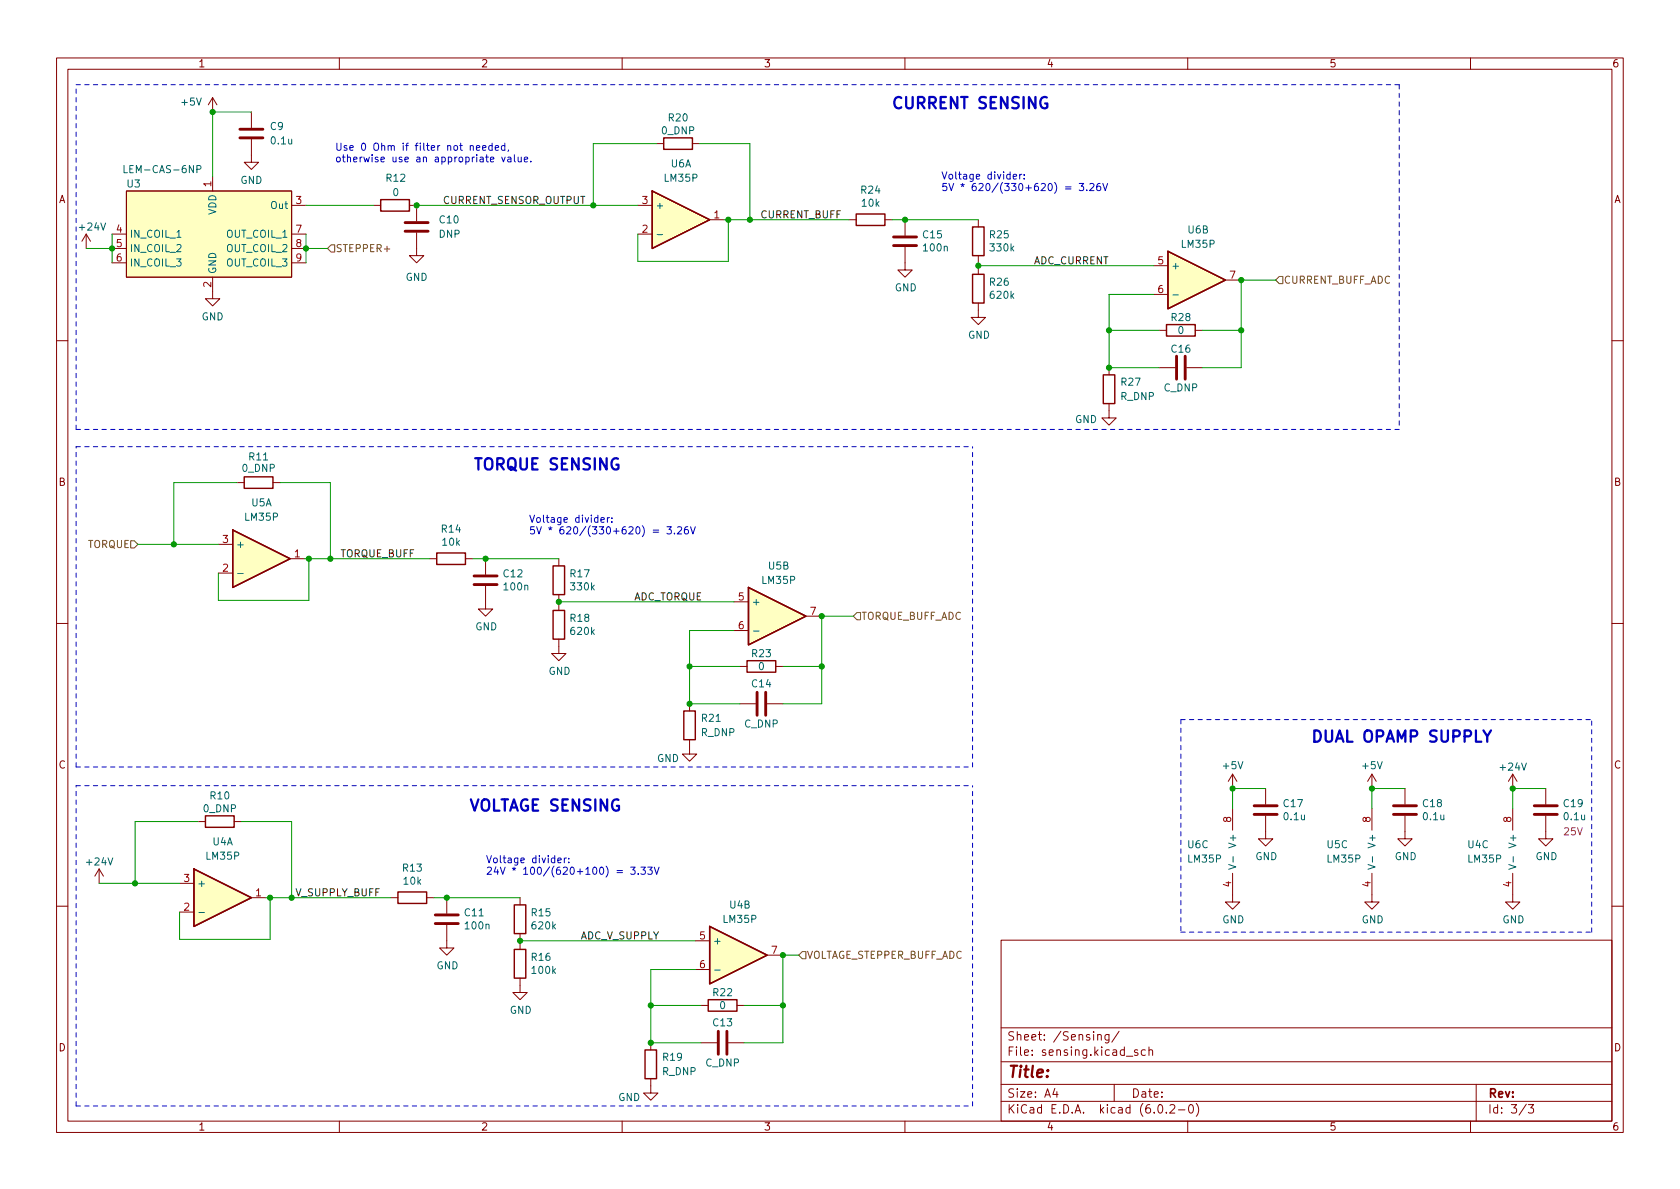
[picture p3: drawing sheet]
<svg xmlns="http://www.w3.org/2000/svg" width="297mm" height="210mm" viewBox="0 0 297 210" stroke-linecap="round" stroke-linejoin="round" font-family="sans-serif">
<g fill="none" stroke="#840000" stroke-width=".18">
<path d="M10 10.2h277v190.1h-277zM12 12.2h273v186.1h-273zM37.6 17.3v2.5M37.6 17.3l-.8 1.2M37.6 17.3l.8 1.2M44.4 19.8v2.8M60 10.2v2M110 10.2v2M160 10.2v2M210 10.2v2M260 10.2v2M22.4 33.8h29.2v15.2h-29.2z"/>
<path d="M37.6 31.2v2.6M44.4 24.6v4.1h1.3l-1.3 1.3-1.2-1.3h1.2M51.6 36.3h2.5M66 36.3h1.3M72.4 36.3h1.3v2.8M112.8 36.3h2.5M116.1 25.4h1.2M122.4 25.4h1.3M125.5 38.9h2.5M150.1 38.9h1.3M156.5 38.9h1.2M160 38.9v2.8"/>
<path d="M173 38.9v1.2M15.2 41.4l-.7 1.3M15.2 41.4v2.5M15.2 41.4l.8 1.3M19.8 41.4h2.6M19.8 43.9h2.6M19.8 46.5h2.6M37.6 49v3.8h1.3l-1.3 1.3-1.3-1.3h1.3M51.6 41.4h2.5M51.6 43.9h2.5M51.6 46.5h2.5M73.7 41.1v4.1h1.2l-1.2 1.3-1.3-1.3h1.3"/>
<path d="M112.8 41.4h2.5M160 43.7v4h1.3l-1.3 1.3-1.3-1.3h1.3M173 53.6v2.5h1.2l-1.2 1.3-1.3-1.3h1.3M173 45.2v1.3M173 47.2v1.3M204 47h2.5M204 52.1h2.5M205 58.4h1.2M211.3 58.4h1.3M216.7 49.5h2.5M10 60.2h2M196.1 71.4v2.5h1.3l-1.3 1.3-1.3-1.3h1.3"/>
<path d="M196.1 65v1.3M205 65h2.8M209.8 65h2.8M285 60.2h2M38.6 96.3h2.5M41.9 85.3h1.3M48.3 85.3h1.2M51.3 98.8h2.5M75.9 98.8h1.3M82.3 98.8h1.3M85.9 98.8v2.8M98.8 98.8v1.3"/>
<path d="M10 110.2h2M38.6 101.3h2.5M85.9 103.6v4.1h1.2l-1.2 1.3-1.3-1.3h1.3M98.8 113v2.6h1.3l-1.3 1.2-1.3-1.2h1.3M98.8 105.2v1.2M98.8 106.7v1.2M129.8 106.4h2.5M129.8 111.5h2.5M130.8 117.9h1.3M137.2 117.9h1.2M142.5 109h2.5M285 110.2h2"/>
<path d="M121.9 130.8v2.5h1.3l-1.3 1.3-1.3-1.3h1.3M121.9 124.5v1.2M130.8 124.5h2.8M135.6 124.5h2.8M217.9 136.9v2.5M217.9 136.9l-.7 1.3M217.9 136.9l.8 1.3M223.8 139.4v2.8M242.6 136.9v2.5M242.6 136.9l-.8 1.3M242.6 136.9l.7 1.3M248.4 139.4v2.8"/>
<path d="M267.5 136.9v2.5M267.5 136.9l-.8 1.3M267.5 136.9l.7 1.3M273.3 139.4v2.8M17.5 153.7l-.7 1.2M17.5 153.7v2.5M17.5 153.7l.8 1.2M31.7 156.2h2.6M35.1 145.3h1.2M41.4 145.3h1.3M44.4 158.7h2.6M69.1 158.7h1.3"/>
<path d="M75.4 158.7h1.3M79 158.7v2.8M91.9 158.7v1.3M217.9 154.4v5.1h1.3l-1.3 1.3-1.2-1.3h1.2M217.9 143v3.8M223.8 144.3v4h1.2l-1.2 1.3-1.3-1.3h1.3M242.6 154.4v5.1h1.2l-1.2 1.3-1.3-1.3h1.3M242.6 143v3.8M248.4 144.3v4h1.3l-1.3 1.3-1.3-1.3h1.3M267.5 154.4v5.1h1.2l-1.2 1.3-1.3-1.3h1.3M267.5 143v3.8M273.3 144.3v4h1.3l-1.3 1.3-1.3-1.3h1.3"/>
<path d="M10 160.2h2M31.7 161.3h2.6M79 163.6v4h1.3l-1.3 1.3-1.3-1.3h1.3M91.9 173v2.5h1.3l-1.3 1.3-1.2-1.3h1.2M91.9 165.1v1.3M91.9 166.6v1.3M122.9 166.4h2.6M122.9 171.4h2.6M124 177.8h1.2M130.3 177.8h1.3M135.6 168.9h2.6M177 166.3h108v32h-108z"/>
<path d="M285 160.2h2M60 198.3v2M110 198.3v2M115.1 190.7v2.6h1.2l-1.2 1.3-1.3-1.3h1.3M115.1 184.4v1.3M124 184.4h2.7M128.8 184.4h2.8M160 198.3v2M177 194.8h108M177 191.8h108M177 187.8h108M177 181.8h108"/>
<path d="M186.5 192.5l-.4 1h1M186.9 193v1M194.1 183.1l.2-.2 .3 .1 .1 .9M196.1 182.9v1.2l-.3 .3h-.4M196.1 183l-.5-.1-.2 .3v.4l.1 .3h.6M197 191.8v3M197.9 182.4l-1.3 1.9M199.1 186.8h1.2M201.1 185.7l-.3-.1-.2 .2v.3l.5 .1v.4h-.5M202.5 185.7l-.4-.1-.3 .3v.4l.1 .3h.6M203.1 185.8l.3-.2 .3 .1 .1 .9M203.1 185.1v1.5"/>
<path d="M204.9 195.4l.2-.1a.81 .81 0 0 1 .6 .7 .81 .81 0 0 1-.3 .8h-.2a.81 .81 0 0 1-.6-.6 .81 .81 0 0 1 .3-.8zM206.2 196.7v.1M206.9 195.5l.5-.2 .2 .2 .1 .3-.9 1h.9M208.4 196.3h1.1M210 198.3v2M210.4 195.4l.1-.1a.81 .81 0 0 1 .6 .7 .81 .81 0 0 1-.3 .8h-.2a.81 .81 0 0 1-.5-.6 .81 .81 0 0 1 .3-.8zM211.5 195.1a1.72 1.72 0 0 1 0 2.3M260 198.3v2M261 191.8v6.5M269.9 195.3l-1.3 1.9M270.2 195.3h1l-.6 .6 .5 .1v.7l-.2 .1h-.5l-.2-.1"/>
</g>
<g fill="none" stroke="#840000" stroke-width=".25">
<path d="M67.3 35.3h5.1v2h-5.1zM115.3 33.8l10.2 5.1-10.2 5zM117.3 24.4h5.1v2h-5.1zM151.4 37.8h5.1v2.1h-5.1zM172 48.5h2v5.1h-2zM172 40.1h2v5.1h-2zM206.2 57.4h5.1v2h-5.1zM206.5 44.4l10.2 5.1-10.2 5.1zM195.1 66.3h2v5.1h-2zM41.1 93.7l10.2 5.1-10.2 5.1zM43.2 84.3h5.1v2.1h-5.1zM77.2 97.8h5.1v2h-5.1z"/>
<path d="M97.8 100.1h2v5.1h-2zM97.8 107.9h2v5.1h-2zM132.1 116.8h5.1v2.1h-5.1zM132.3 103.9l10.2 5.1-10.2 5zM120.9 125.7h2v5.1h-2zM34.3 153.7l10.1 5-10.1 5.1zM36.3 144.3h5.1v2h-5.1zM70.4 157.7h5v2.1h-5zM90.9 160h2.1v5.1h-2.1zM90.9 167.9h2.1v5.1h-2.1zM125.2 176.8h5.1v2h-5.1zM125.5 163.8l10.1 5.1-10.1 5.1z"/>
<path d="M114 185.7h2.1v5h-2.1z"/>
</g>
<g fill="#ffffc2" stroke="#ffffc2" stroke-width=".18">
<path d="M132.3 103.9l10.2 5.1-10.2 5z"/>
<path d="M22.4 33.8h29.2v15.2h-29.2z"/>
<path d="M125.5 163.8l10.1 5.1-10.1 5.1z"/>
<path d="M41.1 93.7l10.2 5.1-10.2 5.1z"/>
<path d="M206.5 44.4l10.2 5.1-10.2 5.1z"/>
<path d="M34.3 153.7l10.1 5-10.1 5.1z"/>
<path d="M115.3 33.8l10.2 5.1-10.2 5z"/>
</g>
<g fill="none" stroke="#006464" stroke-width=".18">
<path d="M21.9 29.3v1.2h.6M34.8 29.9h.6l.1-.2v-.3l-.7-.1v1.2M31.3 42h.7M116.2 41.5h1M207.4 52.2h1M42 101.4h1M133.2 111.6h1M217.2 152.9l1.3 .4-1.3 .4M218 151.5v1M241.9 152.9l1.2 .4-1.2 .4M242.7 151.5v1M266.8 152.9l1.2 .4-1.2 .4"/>
<path d="M267.6 151.5v1M35.2 161.4h.9M126.4 171.5h.9"/>
</g>
<g fill="none" stroke="#840000" stroke-width=".51">
<path d="M42.4 24.4h4.1M42.4 22.9h4.1M71.6 39.4h4.1M71.6 40.9h4.1M158 43.4h4.1M158 41.9h4.1M208 63v4.1M209.5 63v4.1M83.8 103.4h4.1M83.8 101.8h4.1M133.9 122.4v4.1M135.4 122.4v4.1"/>
<path d="M221.7 144h4.1M221.7 142.5h4.1M246.4 144h4M246.4 142.5h4M271.3 144h4M271.3 142.5h4M77 163.3h4M77 161.8h4M127 182.4v4M128.5 182.4v4"/>
</g>
<path d="M58.5 43.3h.7v1.3h-.7l-.6-.7zM226.2 48.9h.6v1.3h-.6l-.6-.7zM23.1 95.6h.6l.7 .7-.7 .6h-.6zM151.5 108.3h.6v1.3h-.6l-.6-.6zM141.9 168.3h.6v1.2h-.6l-.7-.6z" fill="none" stroke="#725600" stroke-width=".18"/>
<g fill="none" stroke="#0000c2" stroke-width=".18">
<path d="M83.1 25.9l.2-.2 .3 .1 .1 .8M84.2 26.2l.6-.2v-.2l-.4-.1-.2 .2 .1 .6h.5M85.3 26.2l.6-.2v-.2l-.4-.1-.2 .2 .1 .6h.5M87 25.8l-.3-.1-.3 .3 .1 .5h.5M87 25.3v1.3M87.6 26.2l.6-.2-.1-.2-.4-.1-.1 .2v.6h.5M88.7 27.8l.3 .8 .3-.8M89.3 25.8l-.4-.1-.3 .3 .2 .5h.5M89.3 25.3v1.3M89.8 27.8h.5v.8M89.9 26.5l-.1 .3M90.3 28.1h-.4l-.2 .2 .2 .3h.4"/>
<path d="M90.9 27.4v1l.2 .2M91.6 27.8l.1 .8h.3l.2-.1M92.2 27.8v.8M92.7 28.2l.6-.1-.1-.3h-.3l-.2 .2 .1 .6h.4M93.9 28.5v.1M179.1 31.2l.7-.1-.1-.2-.4-.1-.2 .2 .1 .6h.5M180.3 30.8v.9M180.7 30.8l-.4 .3M181.1 31.5v.2M181.1 30.9v.1M188.4 33h1M188.4 33.4h1"/>
<path d="M190.8 32.4h.8l-.4 .5 .3 .1v.6l-.1 .1-.6-.1M192.1 33.6v.1M192.7 32.6l.5-.2 .2 .4-.8 .9h.8M194.5 32.4l-.4 .1a.86 .86 0 0 0 0 1.2l.5-.1v-.4l-.2-.3h-.3l-.2 .3M195 32.4l.4 1.3 .4-1.3M106.2 91.9l.7-.1-.1-.2-.4-.1-.2 .2 .1 .6h.5M107.4 91.5v.9M107.8 91.5l-.4 .3M108.2 92.2v.2M108.2 91.6v.1M115.5 93.8h1M115.5 94.1h1"/>
<path d="M117.9 93.1h.8l-.4 .5 .3 .2v.5l-.1 .1-.6-.1M119.3 94.3v.1M119.8 93.3l.5-.2 .2 .4-.8 .9h.8M121.6 93.1l-.4 .1a.86 .86 0 0 0 0 1.2l.5-.1v-.4l-.2-.3h-.3l-.2 .3M122.1 93.1l.4 1.3 .4-1.3M98.6 152.1l.6-.1v-.2l-.4-.1-.2 .2 .1 .6h.5M99.8 151.7v.9M100.1 151.7l-.3 .3M100.6 152.4v.2M100.6 151.8v.1M109.1 153.9h1M109.1 154.3h1"/>
<path d="M111.5 153.3h.8l-.4 .5 .3 .1v.6l-.1 .1-.6-.1M112.8 154.5v.1M113.3 153.3h.8l-.4 .5 .3 .1v.6l-.1 .1-.6-.1M114.5 153.3h.8l-.4 .5 .4 .1v.6l-.2 .1-.6-.1M115.7 153.3l.4 1.3 .4-1.3"/>
</g>
<path d="M262.3 129.2l.7 1 .6-1" fill="none" stroke="#0000c2" stroke-width=".4"/>
<g fill="none" stroke="#0000c2" stroke-width=".18" stroke-dasharray=".8 .8">
<path d="M13.5 15h233.9M247.4 15v60.9M13.5 75.9v-60.9M13.5 75.9h233.9M13.5 79h158.5M13.5 135.6v-56.6M13.5 138.9h158.5M13.5 135.6h158.5M172 135.6v-56.6M208.8 127.2h72.6M208.8 127.2v37.6M208.8 164.8h72.6"/>
<path d="M281.4 164.8v-37.6M13.5 195.6v-56.7M13.5 195.6h158.5M172 195.6v-56.7"/>
</g>
<g fill="none" stroke="#009600" stroke-width=".18">
<path d="M44.4 19.8h-6.8v11.4M54.1 36.3h11.9M73.7 36.3h39.1M116.1 25.4h-11.2v10.9M123.7 25.4h8.9v13.5M128 38.9h22.1M128.8 38.9v7.3h-16v-4.8M157.7 38.9h15.3M15.2 43.9h4.6M19.8 41.4v5.1M54.1 43.9h3.8M54.1 41.4v5.1"/>
<path d="M173 46.5v.7M173 47h31M196.1 58.4h8.9M204 52.1h-7.9v12.9h8.9M212.6 58.4h6.9M219.2 49.5h6.4M219.5 49.5v15.5h-6.9M24.4 96.3h14.2M41.9 85.3h-11.2v11M49.5 85.3h8.9v13.5M53.8 98.8h22.1M54.6 98.8v7.4h-16v-4.9"/>
<path d="M83.6 98.8h15.2M121.9 117.9h8.9M129.8 111.5h-7.9v13h8.9M129.8 106.4h-31v.3M138.4 117.9h6.9M145 109h5.9M145.3 109v15.5h-6.9M223.8 139.4h-5.9v3.6M248.4 139.4h-5.8v3.6M273.3 139.4h-5.8v3.6M17.5 156.2h14.2M35.1 145.3h-11.2v10.9"/>
<path d="M42.7 145.3h8.9v13.4M47 158.7h22.1M47.8 158.7v7.4h-16.1v-4.8M76.7 158.7h15.2M115.1 177.8h8.9M122.9 171.4h-7.8v13h8.9M122.9 166.4h-31v.2M131.6 177.8h6.8M138.2 168.9h3M138.4 168.9v15.5h-6.8"/>
</g>
<g fill="#009600" stroke="#009600" stroke-width=".18">
<circle cx="23.9" cy="156.2" r=".46"/>
<circle cx="79" cy="158.7" r=".46"/>
<circle cx="51.6" cy="158.7" r=".46"/>
<circle cx="47.8" cy="158.7" r=".46"/>
<circle cx="73.7" cy="36.3" r=".46"/>
<circle cx="54.1" cy="43.9" r=".46"/>
<circle cx="19.8" cy="43.9" r=".46"/>
<circle cx="37.6" cy="19.8" r=".46"/>
<circle cx="54.6" cy="98.8" r=".46"/>
<circle cx="30.7" cy="96.3" r=".46"/>
<circle cx="85.9" cy="98.8" r=".46"/>
<circle cx="58.4" cy="98.8" r=".46"/>
<circle cx="128.8" cy="38.9" r=".46"/>
<circle cx="132.6" cy="38.9" r=".46"/>
<circle cx="104.9" cy="36.3" r=".46"/>
<circle cx="173" cy="47" r=".46"/>
<circle cx="196.1" cy="58.4" r=".46"/>
<circle cx="219.5" cy="49.5" r=".46"/>
<circle cx="160" cy="38.9" r=".46"/>
<circle cx="196.1" cy="65" r=".46"/>
<circle cx="115.1" cy="177.8" r=".46"/>
<circle cx="91.9" cy="166.4" r=".46"/>
<circle cx="138.4" cy="177.8" r=".46"/>
<circle cx="138.4" cy="168.9" r=".46"/>
<circle cx="115.1" cy="184.4" r=".46"/>
<circle cx="217.9" cy="139.4" r=".46"/>
<circle cx="219.5" cy="58.4" r=".46"/>
<circle cx="242.6" cy="139.4" r=".46"/>
<circle cx="267.5" cy="139.4" r=".46"/>
<circle cx="121.9" cy="124.5" r=".46"/>
<circle cx="145.3" cy="109" r=".46"/>
<circle cx="145.3" cy="117.9" r=".46"/>
<circle cx="121.9" cy="117.9" r=".46"/>
<circle cx="98.8" cy="106.4" r=".46"/>
</g>
<g font-size="2.8" fill="#0000c2">
<text x="157.5" y="19.2">CURRENT SENSING</text>
<text x="83.6" y="83.1">TORQUE SENSING</text>
<text x="231.6" y="131.3">DUAL OPAMP SUPPLY</text>
<text x="82.8" y="143.5">VOLTAGE SENSING</text>
</g>
<text font-size="2.8" fill="#840000" x="178" y="190.6">Title:</text>
<g font-size="2.1" fill="#840000">
<text x="178" y="184">Sheet: /Sensing/</text>
<text x="178" y="186.7">File: sensing.kicad_sch</text>
<text x="178" y="196.9">KiCad E.D.A. kicad (6.0.2-0)</text>
<text x="178" y="194.1">Size: A4</text>
<text x="200" y="194.1">Date:</text>
<text x="263" y="194.1">Rev:</text>
<text x="263" y="196.9">Id: 3/3</text>
</g>
<g font-size="1.8" fill="#840000">
<text x="35" y="11.9">1</text>
<text x="85" y="11.9">2</text>
<text x="135" y="11.9">3</text>
<text x="185" y="11.9">4</text>
<text x="235" y="11.9">5</text>
<text x="285" y="11.9">6</text>
<text x="10.3" y="35.9">A</text>
<text x="285.3" y="35.9">A</text>
<text x="10.3" y="85.9">B</text>
<text x="285.3" y="85.9">B</text>
<text x="10.3" y="135.9">C</text>
<text x="285.3" y="135.9">C</text>
<text x="10.3" y="185.9">D</text>
<text x="285.3" y="185.9">D</text>
<text x="35" y="199.9">1</text>
<text x="85" y="199.9">2</text>
<text x="135" y="199.9">3</text>
<text x="185" y="199.9">4</text>
<text x="235" y="199.9">5</text>
<text x="285" y="199.9">6</text>
</g>
<g font-size="1.8" fill="#006464">
<text x="32.2" y="18.7">+5V</text>
<text x="47.8" y="23">C9</text>
<text x="117" y="23.7">0_DNP</text>
<text x="118.3" y="21.5">R20</text>
<text x="48" y="25.5">0.1u</text>
<text x="118.6" y="29.6">U6A</text>
<text x="22.5" y="33.1">U3</text>
<text x="22.7" y="30.6">LEM-CAS-6NP</text>
<text x="42.5" y="32.5">GND</text>
<text x="68.4" y="32.1">R12</text>
<text x="69.5" y="34.7">0</text>
<text x="117.5" y="32.1">LM35P</text>
<text x="152.3" y="34.2">R24</text>
<text x="14.2" y="40.8">+24V</text>
<text x="38.2" y="38" transform="rotate(-90 38.2 38)">VDD</text>
<text x="48" y="37">Out</text>
<text x="77.8" y="39.5">C10</text>
<text x="115.8" y="37">+</text>
<text x="152.4" y="36.5">10k</text>
<text x="210.1" y="41.3">U6B</text>
<text x="22.9" y="42">IN_COIL_1</text>
<text x="22.9" y="44.6">IN_COIL_2</text>
<text x="22.9" y="47.1">IN_COIL_3</text>
<text x="40.1" y="42">OUT_COIL_1</text>
<text x="40.1" y="44.6">OUT_COIL_2</text>
<text x="40.1" y="47.1">OUT_COIL_3</text>
<text x="77.6" y="42">DNP</text>
<text x="163.2" y="42.1">C15</text>
<text x="163.4" y="44.4">100n</text>
<text x="175.1" y="42.1">R25</text>
<text x="175.2" y="44.4">330k</text>
<text x="207" y="47.6">+</text>
<text x="209" y="43.8">LM35P</text>
<text x="38.2" y="48.5" transform="rotate(-90 38.2 48.5)">GND</text>
<text x="71.7" y="49.7">GND</text>
<text x="158.2" y="51.5">GND</text>
<text x="175.1" y="50.5">R26</text>
<text x="175.2" y="52.8">620k</text>
<text x="35.6" y="56.6">GND</text>
<text x="171.1" y="59.9">GND</text>
<text x="207.2" y="56.8">R28</text>
<text x="208.3" y="59">0</text>
<text x="207.2" y="62.4">C16</text>
<text x="198.1" y="70.7">R_DNP</text>
<text x="198.3" y="68.2">R27</text>
<text x="205.8" y="69.2">C_DNP</text>
<text x="190.1" y="74.8">GND</text>
<text x="42.9" y="83.4">0_DNP</text>
<text x="44.1" y="81.4">R11</text>
<text x="44.5" y="89.5">U5A</text>
<text x="43.4" y="92.1">LM35P</text>
<text x="78.1" y="94.2">R14</text>
<text x="41.7" y="96.9">+</text>
<text x="78.3" y="96.5">10k</text>
<text x="135.9" y="100.7">U5B</text>
<text x="89.1" y="102.1">C12</text>
<text x="89.2" y="104.4">100n</text>
<text x="100.9" y="102.1">R17</text>
<text x="101" y="104.4">330k</text>
<text x="132.8" y="107.1">+</text>
<text x="134.8" y="103.2">LM35P</text>
<text x="84" y="111.4">GND</text>
<text x="100.9" y="110">R18</text>
<text x="101" y="112.3">620k</text>
<text x="97" y="119.3">GND</text>
<text x="133" y="116.2">R23</text>
<text x="134.1" y="118.5">0</text>
<text x="133" y="121.5">C14</text>
<text x="124" y="130.2">R_DNP</text>
<text x="124.1" y="127.6">R21</text>
<text x="131.6" y="128.6">C_DNP</text>
<text x="116.1" y="134.7">GND</text>
<text x="216.3" y="136">+5V</text>
<text x="241" y="136">+5V</text>
<text x="265.4" y="136.3">+24V</text>
<text x="36" y="143.6">0_DNP</text>
<text x="37.2" y="141.3">R10</text>
<text x="227" y="142.7">C17</text>
<text x="251.6" y="142.7">C18</text>
<text x="276.5" y="142.7">C19</text>
<text x="37.6" y="149.5">U4A</text>
<text x="210" y="150">U6C</text>
<text x="218.6" y="149.5" transform="rotate(-90 218.6 149.5)">V+</text>
<text x="227.1" y="145">0.1u</text>
<text x="234.7" y="150">U5C</text>
<text x="243.2" y="149.5" transform="rotate(-90 243.2 149.5)">V+</text>
<text x="251.7" y="145">0.1u</text>
<text x="259.5" y="150">U4C</text>
<text x="268.1" y="149.5" transform="rotate(-90 268.1 149.5)">V+</text>
<text x="276.6" y="145">0.1u</text>
<text x="15.4" y="153">+24V</text>
<text x="36.5" y="152">LM35P</text>
<text x="71.3" y="154.1">R13</text>
<text x="210.1" y="152.5">LM35P</text>
<text x="221.9" y="152.1">GND</text>
<text x="234.8" y="152.5">LM35P</text>
<text x="246.6" y="152.1">GND</text>
<text x="259.6" y="152.5">LM35P</text>
<text x="271.5" y="152.1">GND</text>
<text x="34.8" y="156.8">+</text>
<text x="71.4" y="156.4">10k</text>
<text x="129" y="160.6">U4B</text>
<text x="82.2" y="162">C11</text>
<text x="82.4" y="164.3">100n</text>
<text x="94" y="162">R15</text>
<text x="94.2" y="164.3">620k</text>
<text x="126" y="167">+</text>
<text x="128" y="163.2">LM35P</text>
<text x="216.1" y="163.3">GND</text>
<text x="240.7" y="163.3">GND</text>
<text x="265.6" y="163.3">GND</text>
<text x="77.2" y="171.4">GND</text>
<text x="94" y="169.9">R16</text>
<text x="94.2" y="172.2">100k</text>
<text x="90.1" y="179.3">GND</text>
<text x="126.1" y="176.1">R22</text>
<text x="127.3" y="178.4">0</text>
<text x="126.1" y="181.5">C13</text>
<text x="117.1" y="190.1">R_DNP</text>
<text x="117.3" y="187.6">R19</text>
<text x="124.8" y="188.6">C_DNP</text>
<text x="109.3" y="194.7">GND</text>
</g>
<g font-size="1.8" fill="#0000c2">
<text x="59.2" y="26.6">Use 0 Ohm if filter not needed,</text>
<text x="59.2" y="28.7">otherwise use an appropriate value.</text>
<text x="166.4" y="31.7">Voltage divider:</text>
<text x="166.4" y="33.8">5V * 620/(330+620) = 3.26V</text>
<text x="93.5" y="92.4">Voltage divider:</text>
<text x="93.5" y="94.5">5V * 620/(330+620) = 3.26V</text>
<text x="85.9" y="152.6">Voltage divider:</text>
<text x="85.9" y="154.7">24V * 100/(620+100) = 3.33V</text>
</g>
<g font-size="1.8" fill="#a90000">
<text x="37.3" y="33" transform="rotate(-90 37.3 33)">1</text>
<text x="20.6" y="41.1">4</text>
<text x="52.3" y="36.1">3</text>
<text x="52.3" y="41.1">7</text>
<text x="113.6" y="41.1">2</text>
<text x="113.6" y="36.1">3</text>
<text x="126.3" y="38.6">1</text>
<text x="20.6" y="43.7">5</text>
<text x="20.6" y="46.2">6</text>
<text x="52.3" y="43.7">8</text>
<text x="52.3" y="46.2">9</text>
<text x="204.7" y="46.7">5</text>
<text x="37.3" y="50.8" transform="rotate(-90 37.3 50.8)">2</text>
<text x="204.7" y="51.8">6</text>
<text x="217.4" y="49.3">7</text>
<text x="39.4" y="101.1">2</text>
<text x="39.4" y="96">3</text>
<text x="52.1" y="98.5">1</text>
<text x="130.6" y="106.2">5</text>
<text x="130.6" y="111.2">6</text>
<text x="143.3" y="108.7">7</text>
<text x="217.7" y="145.4" transform="rotate(-90 217.7 145.4)">8</text>
<text x="242.3" y="145.4" transform="rotate(-90 242.3 145.4)">8</text>
<text x="267.2" y="145.4" transform="rotate(-90 267.2 145.4)">8</text>
<text x="32.5" y="156">3</text>
<text x="32.5" y="161">2</text>
<text x="45.2" y="158.5">1</text>
<text x="217.7" y="156.8" transform="rotate(-90 217.7 156.8)">4</text>
<text x="242.3" y="156.8" transform="rotate(-90 242.3 156.8)">4</text>
<text x="267.2" y="156.8" transform="rotate(-90 267.2 156.8)">4</text>
<text x="123.7" y="166.1">5</text>
<text x="123.7" y="171.2">6</text>
<text x="136.4" y="168.7">7</text>
</g>
<g font-size="1.8" fill="#0f0f0f">
<text x="78.2" y="36.1">CURRENT_SENSOR_OUTPUT</text>
<text x="134.4" y="38.6">CURRENT_BUFF</text>
<text x="182.6" y="46.7">ADC_CURRENT</text>
<text x="60.1" y="98.5">TORQUE_BUFF</text>
<text x="111.8" y="106.2">ADC_TORQUE</text>
<text x="52.4" y="158.5">V_SUPPLY_BUFF</text>
<text x="102.6" y="166.1">ADC_V_SUPPLY</text>
</g>
<g font-size="1.8" fill="#725600">
<text x="59.3" y="44.6">STEPPER+</text>
<text x="226.9" y="50.2">CURRENT_BUFF_ADC</text>
<text x="15.4" y="96.9">TORQUE</text>
<text x="152.2" y="109.6">TORQUE_BUFF_ADC</text>
<text x="142.6" y="169.5">VOLTAGE_STEPPER_BUFF_ADC</text>
</g>
<text font-size="1.8" fill="#840084" x="276.6" y="147.7">25V</text>
</svg>
